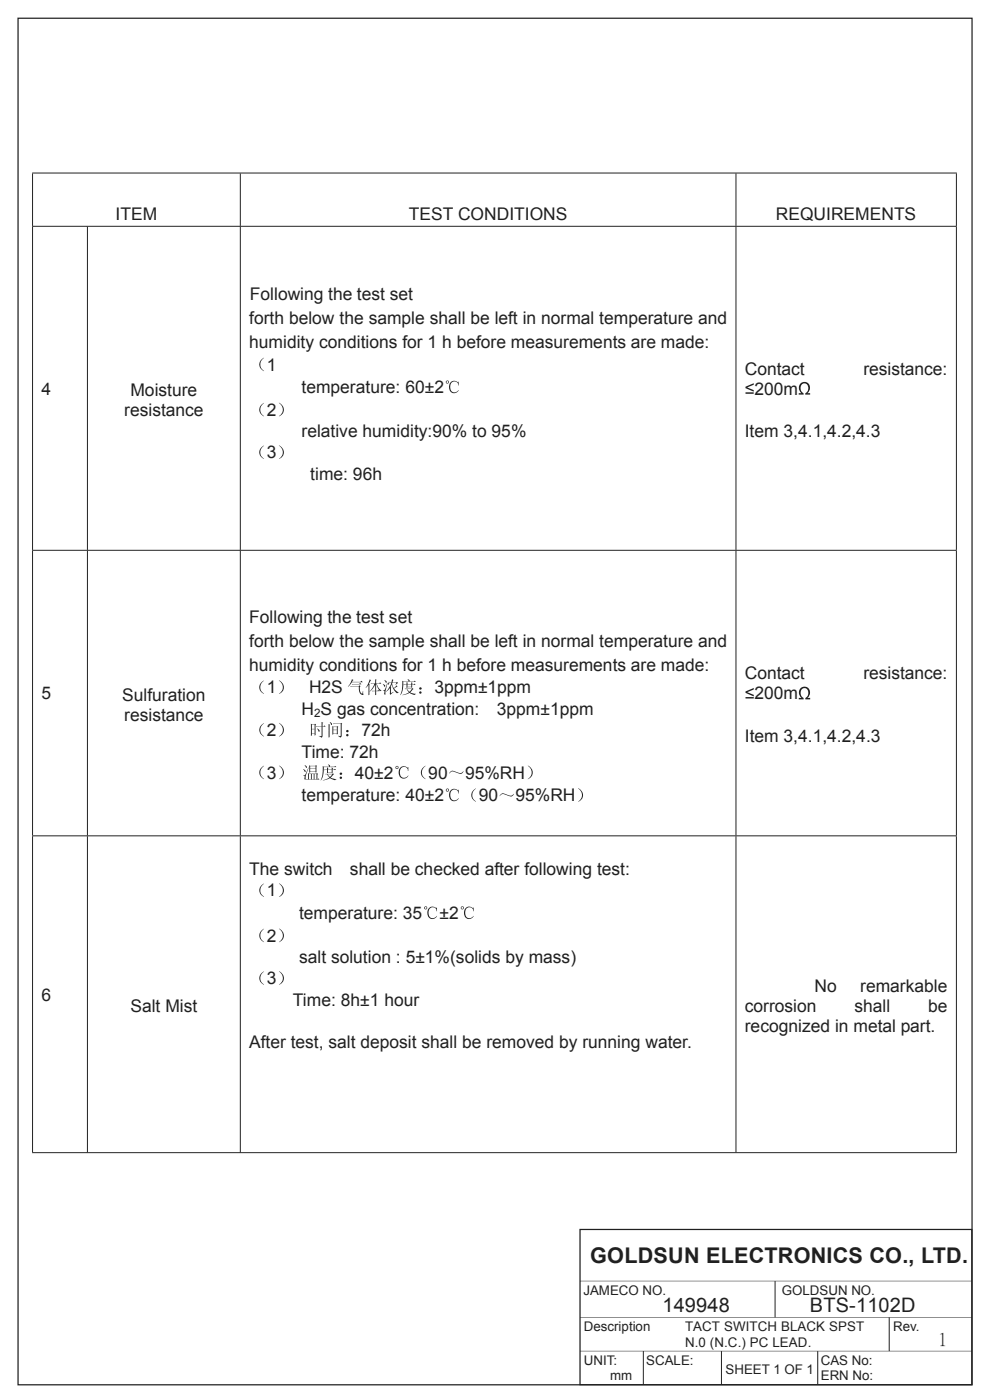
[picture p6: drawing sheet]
<svg xmlns="http://www.w3.org/2000/svg" width="210mm" height="297mm" viewBox="0 0 210 297" stroke-linecap="round" stroke-linejoin="round" font-family="sans-serif">
<path d="M3.8 3.9h202.4v289.9h-202.4zM123 260.8h83.2v33h-83.2z" fill="none" stroke="#231f20" stroke-width=".26"/>
<g fill="#231f20">
<path d="M123 279.5h83.2z"/>
<path d="M123 271.8h83.2z"/>
<path d="M123 286.6h83.2z"/>
</g>
<path d="M164.4 271.8v7.7M188.6 279.5v7.1M136.5 286.6v7.1M153 286.6v7.1M173.5 286.6v7.1" fill="none" stroke="#231f20" stroke-width=".21"/>
<path d="M6.8 36.7h196.2M6.9 36.8v11.1M51 36.8v11.1M156.1 36.8v11.1M202.9 36.8v11.1" fill="none" stroke="#231f20" stroke-width=".21"/>
<g fill="#231f20">
<path d="M55.5 76.2l.5-.3a1.67 1.67 0 0 0 0 2.8 1.47 1.47 0 0 1-.5-2.5z"/>
<path d="M55.5 85.8l.5-.3a1.67 1.67 0 0 0 0 2.8 1.47 1.47 0 0 1-.5-2.5z"/>
<path d="M59.2 85.4a1.51 1.51 0 0 1 1 1.5 1.51 1.51 0 0 1-1 1.4 1.67 1.67 0 0 0 0-2.9z"/>
<path d="M55.5 94.8l.5-.3a1.67 1.67 0 0 0 0 2.9 1.47 1.47 0 0 1-.5-2.6z"/>
<path d="M59.2 94.5a1.51 1.51 0 0 1 1 1.4 1.51 1.51 0 0 1-1 1.5 1.67 1.67 0 0 0 0-2.9z"/>
<path d="M169.8 81.3a1.27 1.27 0 0 1 1.9 .3 1.27 1.27 0 0 1-.4 1.8h.5v.3h-1v-.3a1.03 1.03 0 0 0 .7-1.3 1.03 1.03 0 0 0-1.3-.6 1.23 1.23 0 0 0 .3 1.9v.3h-1.1v-.3h.6a1.42 1.42 0 0 1-.2-2.1z"/>
<path d="M95.6 81.1a1.09 1.09 0 0 1 1.6 .1l.1-.2v.8h-.1a.87 .87 0 0 0-1.1-.9 .87 .87 0 0 0-.6 1.2 .98 .98 0 0 0 .6 1.1 .98 .98 0 0 0 1.2-.4 1.08 1.08 0 0 1-1.3 .6 1.08 1.08 0 0 1-.7-1.2v-.7zM94.7 81.1a.2 .2 0 0 0 .4 0 .2 .2 0 0 0-.4 0zM94.6 81.1a.33 .33 0 0 1 .6 0 .33 .33 0 0 1-.6 0z"/>
<path d="M158.1 83.2h1.8v.3h-1.8zM158.1 82l1.8-.7v.3l-1.4 .6 1.4 .6v.3l-1.8-.8z"/>
</g>
<path d="M6.8 48h196M6.9 48.1v68.6M18.5 48.1v68.6M51 48.1v68.6M156.1 48.1v68.6M202.9 47.9v68.8" fill="none" stroke="#231f20" stroke-width=".21"/>
<g fill="#231f20">
<path d="M55.5 144.7l.5-.3a1.67 1.67 0 0 0 0 2.8 1.47 1.47 0 0 1-.5-2.5z"/>
<path d="M59.2 144.3a1.51 1.51 0 0 1 1 1.5 1.51 1.51 0 0 1-1 1.4 1.67 1.67 0 0 0 0-2.9z"/>
<path d="M55.5 153.7l.5-.3a1.67 1.67 0 0 0 0 2.8 1.47 1.47 0 0 1-.5-2.5z"/>
<path d="M55.5 162.8l.5-.3a1.67 1.67 0 0 0 0 2.8 1.47 1.47 0 0 1-.5-2.5z"/>
<path d="M95.5 163.8a1.32 1.32 0 0 1 1.6 .1 .88 .88 0 0 0 1.2-.3 .79 .79 0 0 1-1.2 .4 1.3 1.3 0 0 0-1.6-.1l-.2 .2z"/>
<path d="M112 162.4a1.51 1.51 0 0 1 1 1.5 1.51 1.51 0 0 1-1 1.4 1.67 1.67 0 0 0 0-2.9z"/>
<path d="M106.2 168.5a1.32 1.32 0 0 1 1.6 .2 .88 .88 0 0 0 1.2-.3 .79 .79 0 0 1-1.2 .4 1.3 1.3 0 0 0-1.6-.1l-.3 .2z"/>
<path d="M122.6 167.2a1.51 1.51 0 0 1 1.1 1.4 1.51 1.51 0 0 1-1.1 1.5 1.67 1.67 0 0 0 0-2.9z"/>
<path d="M169.9 146a1.27 1.27 0 0 1 1.8 .2 1.27 1.27 0 0 1-.4 1.9h.6v.3h-1.1v-.3a1.03 1.03 0 0 0 .7-1.3 1.03 1.03 0 0 0-1.3-.7 1.23 1.23 0 0 0 .3 2v.3h-1.1v-.3h.6a1.42 1.42 0 0 1-.1-2.1z"/>
<path d="M88.9 146.9a.25 .25 0 0 0 .5 0 .25 .25 0 0 0-.5 0zM88.9 146.1a.25 .25 0 0 0 .5 0 .25 .25 0 0 0-.5 0zM86.4 145.3v.4h.8v-.4zM86.3 146.2l.6 .6 .5-.6zM85.6 145.2h.6v-.5l.3 .2-.1 .3h.8v-.5l.3 .2-.1 .3h.3l.2-.2 .3 .3h-.8v.5l-.2 .1v-.1h-.8l-.2 .1v-.6zM85.9 146.1h1.5l.1-.1 .2 .2-.7 .7 1.2 .3-.2 .2-1.1-.4-1.5 .5 1.3-.6-.5-.7zM85.3 144.4l.3 .2h1.1l-.2-.5 .4 .2-.1 .3h1l.2-.2 .2 .2h-2.7v.8a2.86 2.86 0 0 1-.6 2.1l.4-1.3zM82.5 144.6v.2h.5l.1-.7 .4 .2-.3 .5h.9l.1-.2 .3 .3-.6 .4 .2-.4h-.9v.2l.3 .9 .6-.6 .2 .2-.7 .5 1 .8-.4 .2-.3-.3-.5-.7-.3-.9-.3 .5 .2 .1-.1 1.3 .6-.3-.7 .6-.1-.2v-1.2l-.8 .7 .8-1.1 .3-.7h-.5v.3h-.2zM81.6 144.3l.4 .3v.2zM82.1 144.9l-.3 2.4h-.2l-.1-.7-.3-.2h.3l.1-.1zM81.2 145.1l.5 .3-.1 .3zM78.6 145h1v-.9l.3 .1-.1 .8h.6l.2-.2 .3 .2h-1a2.56 2.56 0 0 0 1 1.5l-.3 .1-.1-.1-.7-1.5v1.6l.4-.2 .3 .2h-.7v.8l-.2 .1v-.9h-.7h.7v-1.4l-.5 .9-.6 .6 .9-1.7zM78.4 144.1l.3 .2-.5 .8 .3 .2-.1 .1v2l-.2 .1v-2.2l-.7 .6zM74.6 145.1h1.5l.3-.2 .3 .3h-1.9zM74.3 145.6h1.8l.2-.2 .2 .2a1.19 1.19 0 0 0 .3 1.6l.2-.6 .1 .8a1.03 1.03 0 0 1-1-1.4v-.4l-1.7 .1zM74.6 144.1l.4 .2-.3 .4h1.7l.3-.3 .3 .3h-2.4l-.8 1z"/>
<path d="M73.4 156a.25 .25 0 0 1 .5 0 .25 .25 0 0 1-.5 0zM73.4 155.1a.3 .3 0 0 1 .6 0 .3 .3 0 0 1-.6 0zM70.7 154.9h.8v.6h-.8zM70.7 154.2h.8v.6h-.8zM70.6 153.5l.2 .1h1.5v2.5h-.6l.4 .4 .4-.3v-2.6l.1-.1-.2-.2-.2 .2zM70.5 154v1.9l.2-.3h.8v.2l.2-.1-.1-1.4 .2-.1-.2-.2-.2 .2zM70 153.2l.3 .6 .1-.3zM69.7 153.6v2.9l.2-.1v-2.5l.1-.1zM67.3 154.6l.3 .7 .1-.1 .1-.3zM67 154.1l.1 .1h1.1v1.9l-.6 .1 .5 .3 .2-.1 .1-.3v-1.9h.7l-.3-.3-.4 .2v-.7l.2-.1-.4-.1v.9zM66.1 154.7h.6v.9h-.6zM66.1 153.8h.6v.8h-.6zM65.9 153.5v2.6l.2-.1v-.3h.6v.4l.2-.2v-2.1h.2l-.3-.3-.1 .2zM59.2 153.4a1.51 1.51 0 0 1 1 1.4 1.51 1.51 0 0 1-1 1.5 1.67 1.67 0 0 0 0-2.9z"/>
<path d="M72.1 165a.25 .25 0 0 1 .5 0 .25 .25 0 0 1-.5 0zM72.1 164.1a.26 .26 0 0 1 .5 0 .26 .26 0 0 1-.5 0zM69.6 163.4h.8v.4h-.8zM69.5 164.2h1l-.5 .6zM68.7 163.3l.7 .1v.6l.2-.1h.8v.1l.2-.1v-.5h.7l-.3-.3-.1 .2h-.3l.1-.3-.3-.2v.5h-.8l.1-.4-.3-.1v.5zM69 164.2h.4l.5 .7-1.4 .7 1.5-.5 1.1 .4 .3-.2-1.3-.3 .7-.7-.2-.3-.1 .2zM68.4 162.5v1.8l-.4 1.2a3.4 3.4 0 0 0 .7-2.8h2.7l-.3-.2-.2 .2h-1l.1-.3-.4-.2 .2 .5h-1.1zM66.7 164.2h.4v1.1h-.4zM66.1 164.2h.4v1.1h-.4zM65.8 163.1h1.1v.5h-1.1zM65.8 162.5h1.1v.5h-1.1zM65.6 162.3v1.6l.2-.2h1.1v.2l.2-.1v-1.2l.1-.1-.2-.2-.1 .2h-1.1zM65.5 164.2h.5v1.1h-.5zM65.3 164l.1 1.3h-.5l.1 .1h2.8l-.3-.3-.2 .2v-1l.2-.1-.3-.2-.1 .1h-1.5zM64.6 162.3l.4 .6 .1-.3zM64.3 163.1l.5 .7v-.4zM65.4 162.8l-.6 1.5-.5 .2 .3 .1 .1 .8 .1-.1 .1-.8zM59.2 162.4a1.51 1.51 0 0 1 1 1.5 1.51 1.51 0 0 1-1 1.4 1.67 1.67 0 0 0 0-2.9z"/>
<path d="M89.8 162.8a1.47 1.47 0 0 0 .5 2.5 1.67 1.67 0 0 1 0-2.8zM84.9 162.8a1.09 1.09 0 0 1 1.6 .1l.1-.2v.8h-.1a.87 .87 0 0 0-1-.8 .87 .87 0 0 0-.7 1.2 .98 .98 0 0 0 .6 1.1 .98 .98 0 0 0 1.2-.5 1.08 1.08 0 0 1-1.3 .6 1.08 1.08 0 0 1-.7-1.2v-.6zM84 162.8a.2 .2 0 0 0 .4 0 .2 .2 0 0 0-.4 0zM83.9 162.8a.33 .33 0 0 1 .6 0 .33 .33 0 0 1-.6 0z"/>
<path d="M100.5 167.6a1.47 1.47 0 0 0 .5 2.5 1.67 1.67 0 0 1 0-2.9zM95.6 167.6a1.09 1.09 0 0 1 1.6 .1l.1-.2v.8h-.1a.87 .87 0 0 0-1-.8 .87 .87 0 0 0-.7 1.2 .98 .98 0 0 0 .6 1 .98 .98 0 0 0 1.2-.4 1.08 1.08 0 0 1-1.3 .6 1.08 1.08 0 0 1-.7-1.2v-.6zM94.7 167.6a.2 .2 0 0 0 .4 0 .2 .2 0 0 0-.4 0zM94.6 167.6a.33 .33 0 0 1 .6 0 .33 .33 0 0 1-.6 0z"/>
<path d="M158.1 147.9h1.8v.3h-1.8zM158.1 146.7l1.8-.8v.4l-1.4 .5 1.4 .6v.3l-1.8-.7z"/>
</g>
<path d="M6.8 116.7h196M6.9 116.8v60.4M18.5 116.8v60.4M51 116.8v60.4M156.1 116.8v60.4M202.9 116.7v60.5" fill="none" stroke="#231f20" stroke-width=".21"/>
<g fill="#231f20">
<path d="M55.5 187.8l.5-.4a1.67 1.67 0 0 0 0 2.9 1.47 1.47 0 0 1-.5-2.5z"/>
<path d="M59.2 187.4a1.51 1.51 0 0 1 1 1.4 1.51 1.51 0 0 1-1 1.5 1.67 1.67 0 0 0 0-2.9z"/>
<path d="M55.5 197.4l.5-.4a1.67 1.67 0 0 0 0 2.9 1.47 1.47 0 0 1-.5-2.5z"/>
<path d="M59.2 197a1.51 1.51 0 0 1 1 1.4 1.51 1.51 0 0 1-1 1.5 1.67 1.67 0 0 0 0-2.9z"/>
<path d="M55.5 206.4l.5-.3a1.67 1.67 0 0 0 0 2.8 1.47 1.47 0 0 1-.5-2.5z"/>
<path d="M59.2 206a1.51 1.51 0 0 1 1 1.5 1.51 1.51 0 0 1-1 1.4 1.67 1.67 0 0 0 0-2.9z"/>
<path d="M91 192.6a1.09 1.09 0 0 1 1.6 .1l.1-.2v.8h-.1a.87 .87 0 0 0-1.1-.8 .87 .87 0 0 0-.6 1.1 .98 .98 0 0 0 .6 1.1 .98 .98 0 0 0 1.2-.4 1.08 1.08 0 0 1-1.3 .6 1.08 1.08 0 0 1-.7-1.2v-.6zM90.1 192.6a.2 .2 0 0 0 .4 0 .2 .2 0 0 0-.4 0zM90 192.6a.33 .33 0 0 1 .6 0 .33 .33 0 0 1-.6 0z"/>
<path d="M98.8 192.6a1.09 1.09 0 0 1 1.6 .1l.1-.2v.8h-.1a.87 .87 0 0 0-1.1-.8 .87 .87 0 0 0-.6 1.1 .98 .98 0 0 0 .6 1.1 .98 .98 0 0 0 1.2-.4 1.08 1.08 0 0 1-1.3 .6 1.08 1.08 0 0 1-.8-1.2l.1-.6zM97.9 192.6a.2 .2 0 0 0 .4 0 .2 .2 0 0 0-.4 0zM97.7 192.6a.35 .35 0 0 1 .7 0 .35 .35 0 0 1-.7 0z"/>
</g>
<path d="M6.8 177.3h196M6.9 177.4v67M18.5 177.4v67M51 177.4v67M156.1 177.4v67M202.9 177.2v67.2M6.8 244.5h196.2" fill="none" stroke="#231f20" stroke-width=".21"/>
<text font-size="4.6" fill="#231f20" x="125.2" y="268">GOLDSUN ELECTRONICS CO., LTD.</text>
<g font-size="4.2" fill="#231f20">
<text x="140.5" y="278.3">149948</text>
<text x="171.8" y="278.3">BTS-1102D</text>
</g>
<text font-size="3.9" fill="#231f20" x="199.1" y="285.3">1</text>
<g font-size="3.7" fill="#231f20">
<text x="24.5" y="46.7">ITEM</text>
<text x="86.7" y="46.7">TEST CONDITIONS</text>
<text x="164.6" y="46.7">REQUIREMENTS</text>
<text x="53" y="63.7">Following the test set</text>
<text x="52.9" y="68.8">forth below the sample shall be left in normal temperature and</text>
<text x="52.9" y="73.9">humidity conditions for 1 h before measurements are made:</text>
<text x="8.8" y="83.7">4</text>
<text x="27.7" y="84">Moisture</text>
<text x="56.6" y="78.6">1</text>
<text x="64" y="83.4">temperature: 60±2</text>
<text x="158" y="79.5">Contact</text>
<text x="160" y="83.7">200m</text>
<text x="183.1" y="79.5">resistance:</text>
<text x="26.4" y="88.2">resistance</text>
<text x="56.6" y="88.2">2</text>
<text x="64" y="92.8">relative humidity:90% to 95%</text>
<text x="158" y="92.8">Item 3,4.1,4.2,4.3</text>
<text x="56.6" y="97.3">3</text>
<text x="65.8" y="101.8">time: 96h</text>
<text x="52.9" y="137.3">forth below the sample shall be left in normal temperature and</text>
<text x="52.9" y="132.2">Following the test set</text>
<text x="52.9" y="142.4">humidity conditions for 1 h before measurements are made:</text>
<text x="8.8" y="148.4">5</text>
<text x="25.9" y="148.6">Sulfuration</text>
<text x="56.6" y="147.1">1</text>
<text x="65.5" y="147.1">H2S</text>
<text x="92.1" y="147.1">3ppm±1ppm</text>
<text x="158" y="144.1">Contact</text>
<text x="160" y="148.4">200m</text>
<text x="183.2" y="144.1">resistance:</text>
<text x="26.4" y="152.9">resistance</text>
<text x="64" y="151.7">H S gas concentration:</text>
<text x="105.4" y="151.7">3ppm±1ppm</text>
<text x="56.6" y="156.1">2</text>
<text x="64" y="160.7">Time: 72h</text>
<text x="76.7" y="156.1">72h</text>
<text x="158" y="157.4">Item 3,4.1,4.2,4.3</text>
<text x="56.6" y="165.2">3</text>
<text x="75.3" y="165.2">40±2</text>
<text x="90.9" y="165.2">90</text>
<text x="98.7" y="165.2">95%RH</text>
<text x="64" y="170">temperature: 40±2</text>
<text x="101.5" y="170">90</text>
<text x="109.4" y="170">95%RH</text>
<text x="52.9" y="185.7">The switch</text>
<text x="74.2" y="185.7">shall be checked after following test:</text>
<text x="56.6" y="190.2">1</text>
<text x="63.4" y="195">temperature: 35</text>
<text x="93.2" y="195">±2</text>
<text x="56.6" y="199.8">2</text>
<text x="56.6" y="208.8">3</text>
<text x="63.4" y="204.3">salt solution : 5±1%(solids by mass)</text>
<text x="8.8" y="212.3">6</text>
<text x="27.7" y="214.7">Salt Mist</text>
<text x="62.1" y="213.4">Time: 8h±1 hour</text>
<text x="158" y="214.7">corrosion</text>
<text x="172.8" y="210.4">No</text>
<text x="181.2" y="214.7">shall</text>
<text x="182.5" y="210.4">remarkable</text>
<text x="196.9" y="214.7">be</text>
<text x="158" y="218.9">recognized in metal part.</text>
<text x="52.9" y="222.4">After test, salt deposit shall be removed by running water.</text>
</g>
<g font-size="2.8" fill="#231f20">
<text x="123.8" y="274.6">JAMECO NO.</text>
<text x="165.8" y="274.6">GOLDSUN NO.</text>
<text x="123.9" y="282.3">Description</text>
<text x="145.3" y="282.4">TACT SWITCH BLACK SPST</text>
<text x="145.3" y="285.8">N.0 (N.C.) PC LEAD.</text>
<text x="189.4" y="282.3">Rev.</text>
<text x="123.9" y="289.5">UNIT:</text>
<text x="129.4" y="292.9">mm</text>
<text x="137.1" y="289.5">SCALE:</text>
<text x="153.9" y="291.4">SHEET 1 OF 1</text>
<text x="174.1" y="289.5">CAS No:</text>
<text x="174.1" y="292.9">ERN No:</text>
</g>
<text font-size="2.5" fill="#231f20" x="66.6" y="152.2">2</text>
</svg>
